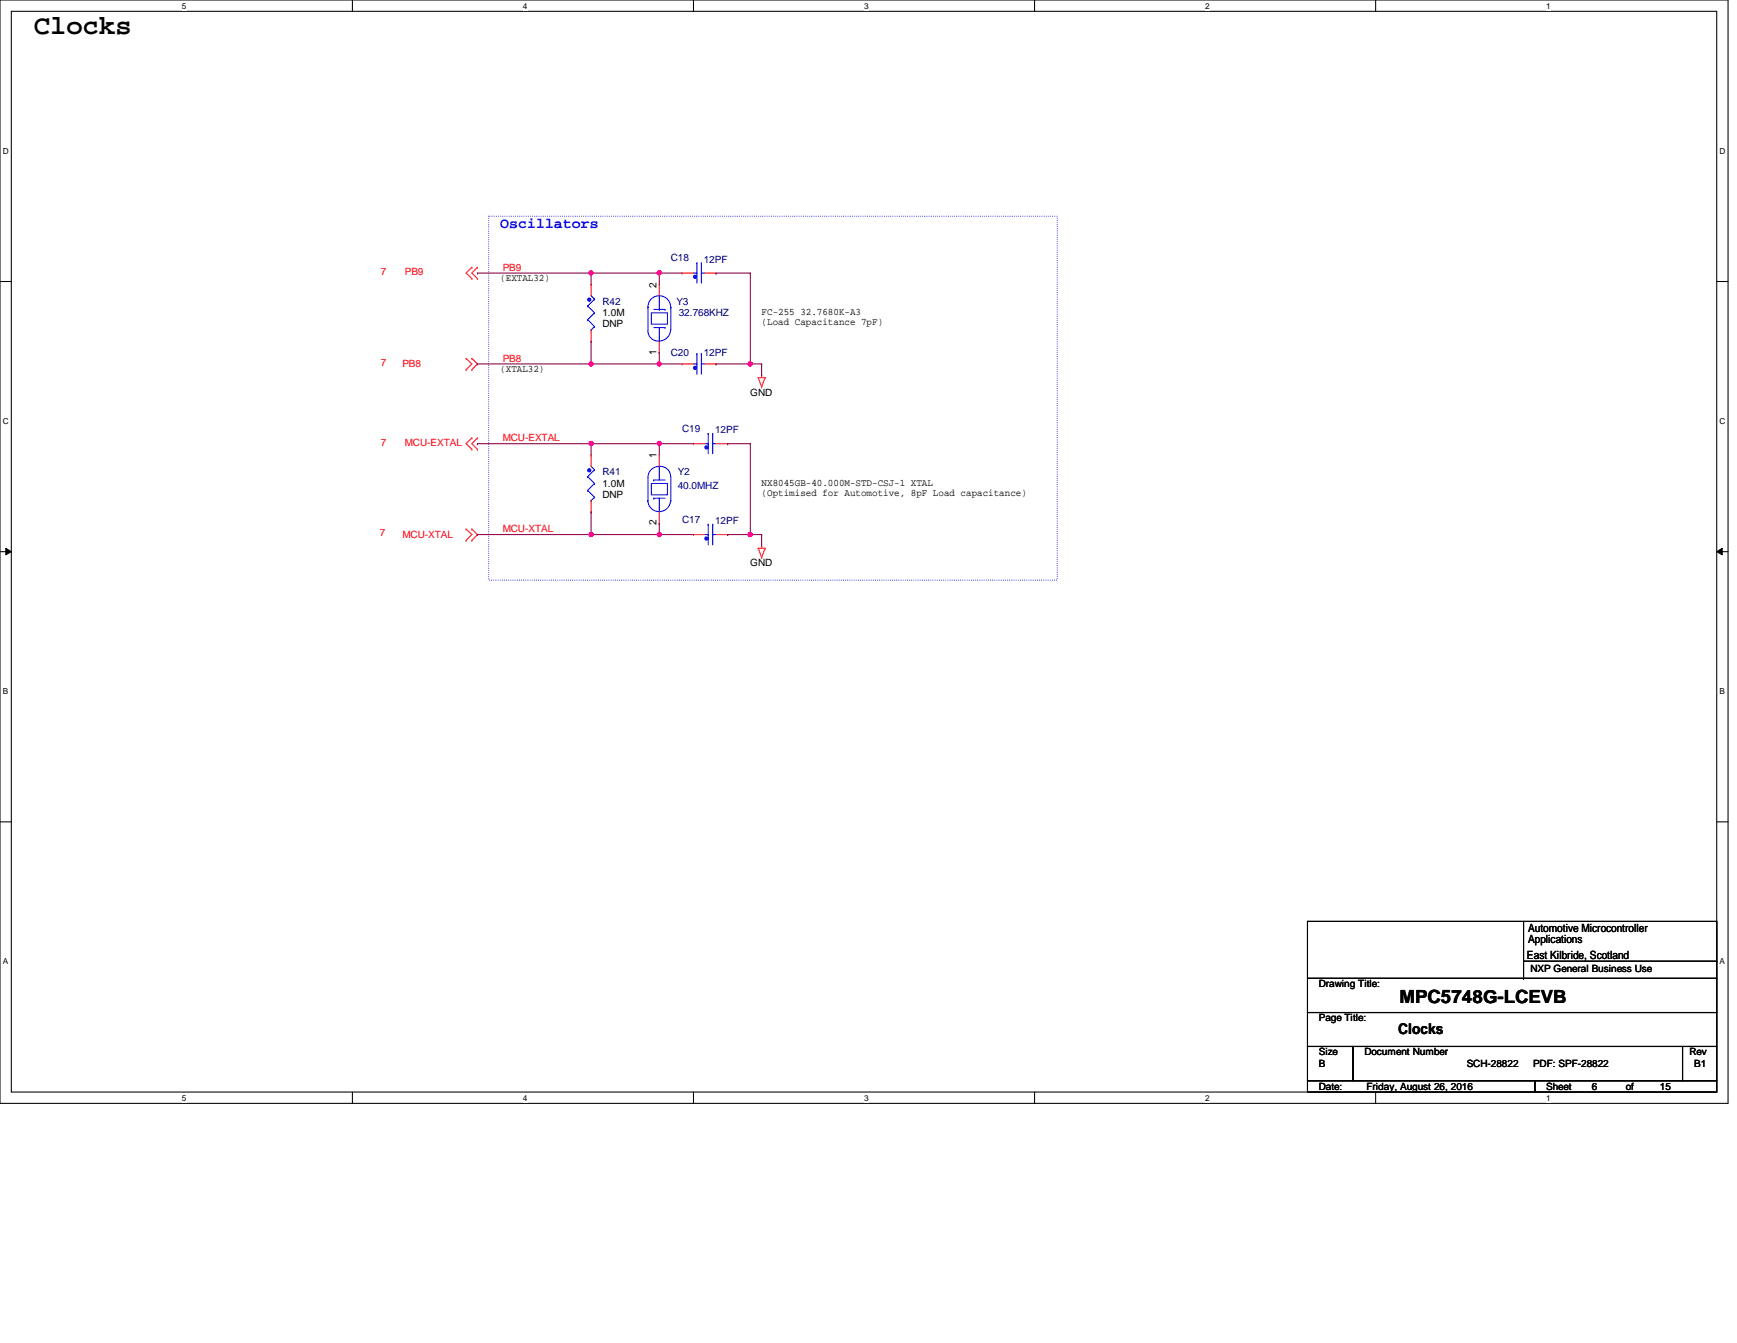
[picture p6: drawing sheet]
<svg xmlns="http://www.w3.org/2000/svg" width="279mm" height="216mm" viewBox="0 0 279 216" stroke-linecap="round" stroke-linejoin="round" font-family="sans-serif">
<path d="M0 0h278v177.4h-278zM1.8 1.8h274.3v173.8h-274.3z" fill="none" stroke="#000" stroke-width=".17"/>
<g fill="#fff">
<path d="M29.3 .2h.7v1.5h-.7z"/>
<path d="M29.3 175.8h.7v1.4h-.7z"/>
</g>
<path d="M56.7 0v1.8M56.7 175.6v1.8" fill="none" stroke="#000" stroke-width=".17"/>
<g fill="#fff">
<path d="M84.1 .2h.7v1.5h-.7z"/>
<path d="M84.1 175.8h.7v1.4h-.7z"/>
</g>
<path d="M111.5 0v1.8M111.5 175.6v1.8" fill="none" stroke="#000" stroke-width=".17"/>
<g fill="#fff">
<path d="M139 .2h.7v1.5h-.7z"/>
<path d="M139 175.8h.7v1.4h-.7z"/>
</g>
<path d="M166.4 0v1.8M166.4 175.6v1.8" fill="none" stroke="#000" stroke-width=".17"/>
<g fill="#fff">
<path d="M193.8 .2h.8v1.5h-.8z"/>
<path d="M193.8 175.8h.8v1.4h-.8z"/>
</g>
<path d="M221.3 0v1.8M221.3 175.6v1.8" fill="none" stroke="#000" stroke-width=".17"/>
<g fill="#fff">
<path d="M248.7 .2h.7v1.5h-.7z"/>
<path d="M248.7 175.8h.7v1.4h-.7z"/>
<path d="M.5 23.5h.9v1.5h-.9z"/>
<path d="M276.6 23.5h.9v1.5h-.9z"/>
<path d="M.5 67h.9v1.5h-.9z"/>
<path d="M276.6 67h.9v1.5h-.9z"/>
</g>
<path d="M0 45.3h1.8M276.1 45.3h1.9" fill="none" stroke="#000" stroke-width=".17"/>
<g fill="#fff">
<path d="M.5 110.4h.8v1.5h-.8z"/>
<path d="M276.6 110.4h.9v1.5h-.9z"/>
</g>
<path d="M0 88.7h1.8M276.1 88.7h1.9" fill="none" stroke="#000" stroke-width=".17"/>
<path d="M.9 88.1l.9 .6-.9 .5zM276.1 88.7l.9-.6v1.1z" fill="#000"/>
<path d="M.9 88.1l.9 .6-.9 .5zM276.1 88.7l.9-.6v1.1z" fill="none" stroke="#000" stroke-width=".16"/>
<g fill="#fff">
<path d="M.5 153.8h.8v1.5h-.8z"/>
<path d="M276.6 153.8h.9v1.5h-.9z"/>
</g>
<g fill="none" stroke="#000" stroke-width=".17">
<path d="M0 132.1h1.8M276.1 132.1h1.9M210.3 148.1h65.8v14.7h-65.8zM210.3 157.3h65.8M245.1 157.3h.1M245.1 148.1v9.2M245.1 154.5h31M276.1 157.3h.1M276.1 154.5h.1M210.3 162.8h65.8v5.4h-65.8zM210.3 168.2h7.3v5.5h-7.3zM210.3 173.7h36.6v1.9h-36.6z"/>
<path d="M217.6 168.2h53v5.5h-53zM246.9 173.7h29.2v1.9h-29.2zM270.6 168.2h5.5v5.5h-5.5z"/>
</g>
<path d="M78.6 34.8h91.5v58.5h-91.5z" fill="none" stroke="#00f" stroke-width=".17" stroke-dasharray="0 .3"/>
<g fill="none" stroke="#f00" stroke-width=".17">
<path d="M75 57.6h.1M75 59.4h.1M75 57.6l.9 .9-.9 .9M75.9 59.4h.1M75.9 57.6h.1M75.9 43h.1M75.9 44.8h.1M75.9 57.6l.9 .9-.9 .9M75.9 43l-.9 .9 .9 .9M76.8 43h.1M76.8 44.8h.1M76.8 43l-.9 .9 .9 .9"/>
<path d="M75.9 70.4h.1M75.9 72.2h.1M75.9 70.4l-.9 .9 .9 .9M76.8 70.4h.1M76.8 72.2h.1M76.8 70.4l-.9 .9 .9 .9M122 60.7h.1M122 60.7h1.1M122 60.7l.5 1.5M122.5 60.3h.1M122.5 62.2h.1M122.5 60.3v.4"/>
<path d="M123.1 60.7h.1M123.1 60.7l-.6 1.5M75 85h.1M75 86.9h.1M75 85l.9 .9-.9 1M75.9 86.9h.1M75.9 85h.1M75.9 85l.9 .9-.9 1M122 88.1h.1M122 88.1h1.1M122 88.1l.5 1.5M122.5 87.8h.1"/>
<path d="M122.5 89.6h.1M122.5 87.8v.3M123.1 88.1h.1M123.1 88.1l-.6 1.5"/>
</g>
<path d="M113.9 69.7h.1M113.9 69.7v3.2M114.6 69.7h.1M114.6 71.3h.1M114.6 69.7v3.2M114.6 71.3h.6" fill="none" stroke="#00f" stroke-width=".17"/>
<circle cx="113.6" cy="71.9" r=".26" fill="#00f"/>
<g fill="none" stroke="#00f" stroke-width=".17">
<path d="M112.1 42.2h.1M112.1 42.2v3.3M112.8 42.2h.1M112.8 43.9h.1M112.8 42.2v3.3M112.8 43.9h.6M113.4 71.3h.5M113.9 71.3h.1"/>
<circle cx="113.6" cy="71.9" r=".26"/>
</g>
<path d="M111.5 71.3h.1M111.5 71.3h1.9M115.2 71.3h1.9M117.1 71.3h.1" fill="none" stroke="#f00" stroke-width=".17"/>
<circle cx="111.8" cy="44.5" r=".26" fill="#00f"/>
<g fill="none" stroke="#00f" stroke-width=".17">
<path d="M111.5 43.9h.6M112.1 43.9h.1M112.1 56.9h.1M112.1 56.9v3.3M112.8 56.9h.1M112.8 58.5h.1M112.8 56.9v3.3M112.8 58.5h.6"/>
<circle cx="111.8" cy="44.5" r=".26"/>
</g>
<path d="M109.7 43.9h.1M109.7 43.9h1.8M113.4 43.9h1.8M115.2 43.9h.1" fill="none" stroke="#f00" stroke-width=".17"/>
<circle cx="111.8" cy="59.1" r=".26" fill="#00f"/>
<g fill="none" stroke="#00f" stroke-width=".17">
<path d="M111.5 58.5h.6M112.1 58.5h.1M94.5 76.6h.1M94.5 78.8h.1M94.5 76.6l1.1 1.1M94.5 78.8l1.1 1.1M95.1 75l.5 .5M95.6 75.5h.1M95.6 77.7h.1M95.6 79.9h.1M95.6 75.5l-1.1 1.1M95.6 77.7l-1.1 1.1"/>
<path d="M95.6 79.9l-.5 .6M95.1 80.5h.1"/>
<circle cx="111.8" cy="59.1" r=".26"/>
</g>
<path d="M109.7 58.5h.1M109.7 58.5h1.8M113.4 58.5h1.8M115.2 58.5h.1" fill="none" stroke="#f00" stroke-width=".17"/>
<circle cx="94.8" cy="75.6" r=".26" fill="#00f"/>
<g fill="none" stroke="#00f" stroke-width=".17">
<path d="M94.5 49.2h.1M94.5 51.4h.1M94.5 49.2l1.1 1.1M94.5 51.4l1.1 1.1M95.1 53h.1M95.1 47.5l.5 .6M95.6 48.1h.1M95.6 50.3h.1M95.6 52.5h.1M95.6 48.1l-1.1 1.1M95.6 50.3l-1.1 1.1M95.6 52.5l-.5 .5"/>
<path d="M104.2 49.4h.1M104.2 49.4v3.8a1.55 1.55 0 0 0 1.8 1.6M104.8 50.3h2.6v1.8h-2.6zM105.2 52.7h1.8M105.2 49.7h1.8M106 47.5a1.79 1.79 0 0 0-1.8 1.9M106 47.5a1.81 1.81 0 0 1 1.9 1.9M106 54.9h.1M106 49.7h.1M106 47.5v2.2M106 52.7v2.2M107 52.7h.1"/>
<path d="M107 49.7h.1M107.9 53a1.85 1.85 0 0 1-1.9 1.8M107.9 49.4h.1M107.9 49.4v3.6"/>
<circle cx="94.8" cy="75.6" r=".26"/>
</g>
<path d="M106 56.7h.1M106 45.7h.1M106 45.7v1.8M106 54.9v1.8M95.1 73.2h.1M95.1 73.2v1.8M95.1 82.3h.1M95.1 80.5v1.8" fill="none" stroke="#f00" stroke-width=".17"/>
<circle cx="94.8" cy="48.2" r=".26" fill="#00f"/>
<g fill="none" stroke="#00f" stroke-width=".17">
<path d="M104.8 77.7h2.6v1.8h-2.6zM105.2 77.2h.1M105.2 77.2h1.8M106 75a1.66 1.66 0 0 1 1.9 1.6M106 75a1.79 1.79 0 0 0-1.8 1.8v3.7M106 75h.1M106 75v2.2M107.9 76.6v3.9M104.2 80.5h.1M104.2 80.5a1.82 1.82 0 0 0 1.8 1.8 1.82 1.82 0 0 0 1.9-1.8M105.2 80.1h.1M105.2 80.1h1.8"/>
<path d="M106 80.1h.1M106 80.1v2.2M107.9 80.5h.1M113.9 84.3h.1M113.9 84.3v3.3M114.6 84.3h.1M114.6 85.9h.1M114.6 84.3v3.3M114.6 85.9h.6"/>
<circle cx="94.8" cy="48.2" r=".26"/>
</g>
<path d="M95.1 45.7h.1M95.1 54.9h.1M95.1 45.7v1.8M95.1 53v1.9M106 73.2h.1M106 73.2v1.8M106 84.1h.1M106 82.3v1.8" fill="none" stroke="#f00" stroke-width=".17"/>
<circle cx="113.6" cy="86.6" r=".26" fill="#00f"/>
<g fill="none" stroke="#00f" stroke-width=".17">
<path d="M113.4 85.9h.5M113.9 85.9h.1"/>
<circle cx="113.6" cy="86.6" r=".26"/>
</g>
<path d="M111.5 85.9h.1M111.5 85.9h1.9M115.2 85.9h1.9M117.1 85.9h.1" fill="none" stroke="#f00" stroke-width=".17"/>
<path d="M95.1 43.9h.1M95.1 43.9v1.8M95.1 43.9h10.9" fill="none" stroke="#800040" stroke-width=".17"/>
<circle cx="106" cy="43.9" r=".34" fill="#f0f"/>
<circle cx="106" cy="43.9" r=".34" fill="none" stroke="#f0f" stroke-width=".17"/>
<circle cx="95.1" cy="43.9" r=".34" fill="#f0f"/>
<circle cx="95.1" cy="43.9" r=".34" fill="none" stroke="#f0f" stroke-width=".17"/>
<path d="M95.1 54.9h.1M95.1 58.5h.1M95.1 54.9v3.6M95.1 58.5h10.9" fill="none" stroke="#800040" stroke-width=".17"/>
<circle cx="106" cy="58.5" r=".34" fill="#f0f"/>
<circle cx="106" cy="58.5" r=".34" fill="none" stroke="#f0f" stroke-width=".17"/>
<circle cx="95.1" cy="58.5" r=".34" fill="#f0f"/>
<circle cx="95.1" cy="58.5" r=".34" fill="none" stroke="#f0f" stroke-width=".17"/>
<path d="M120.7 58.5h.1M120.7 43.9h.1M120.7 58.5h1.8M120.7 43.9v14.6M122.5 58.5h.1M122.5 58.5v1.8" fill="none" stroke="#800040" stroke-width=".17"/>
<circle cx="120.7" cy="58.5" r=".36" fill="#f0f"/>
<circle cx="120.7" cy="58.5" r=".36" fill="none" stroke="#f0f" stroke-width=".17"/>
<path d="M106 56.7h.1M106 43.9h.1M106 43.9v1.8M106 56.7v1.8M115.2 43.9h.1M115.2 58.5h.1M115.2 43.9h5.5M115.2 58.5h5.5M120.7 85.9h.1M120.7 85.9h1.8" fill="none" stroke="#800040" stroke-width=".17"/>
<circle cx="120.7" cy="85.9" r=".36" fill="#f0f"/>
<circle cx="120.7" cy="85.9" r=".36" fill="none" stroke="#f0f" stroke-width=".17"/>
<path d="M76.8 71.3h.1M76.8 71.3h18.3M95.1 85.9h.1M95.1 85.9h10.9" fill="none" stroke="#800040" stroke-width=".17"/>
<circle cx="106" cy="85.9" r=".34" fill="#f0f"/>
<circle cx="106" cy="85.9" r=".34" fill="none" stroke="#f0f" stroke-width=".17"/>
<circle cx="95.1" cy="85.9" r=".34" fill="#f0f"/>
<circle cx="95.1" cy="85.9" r=".34" fill="none" stroke="#f0f" stroke-width=".17"/>
<g fill="none" stroke="#800040" stroke-width=".17">
<path d="M95.1 71.3h.1M95.1 71.3h16.4M106 71.3h.1M106 71.3v1.9M117.1 71.3h.1M117.1 71.3h3.6M120.7 71.3h.1M120.7 71.3v14.6M76.8 85.9h.1M76.8 85.9h18.3M106 84.1h.1M106 85.9h.1"/>
<path d="M106 85.9h5.5M106 84.1v1.8"/>
</g>
<circle cx="106" cy="71.3" r=".34" fill="#f0f"/>
<circle cx="106" cy="71.3" r=".34" fill="none" stroke="#f0f" stroke-width=".17"/>
<circle cx="95.1" cy="71.3" r=".34" fill="#f0f"/>
<circle cx="95.1" cy="71.3" r=".34" fill="none" stroke="#f0f" stroke-width=".17"/>
<g fill="none" stroke="#800040" stroke-width=".17">
<path d="M76.8 58.5h.1M76.8 43.9h.1M76.8 58.5h18.3M76.8 43.9h18.3M106 58.5h.1M106 43.9h.1M106 58.5h3.7M106 43.9h3.7M95.1 71.3h.1M95.1 71.3v1.9M95.1 82.3h.1M95.1 82.3v3.6"/>
<path d="M117.1 85.9h.1M117.1 85.9h3.6M122.5 85.9h.1M122.5 85.9v1.9"/>
</g>
<circle cx="106" cy="43.9" r=".34" fill="#f0f"/>
<circle cx="106" cy="43.9" r=".34" fill="none" stroke="#f0f" stroke-width=".17"/>
<circle cx="95.1" cy="43.9" r=".34" fill="#f0f"/>
<circle cx="95.1" cy="43.9" r=".34" fill="none" stroke="#f0f" stroke-width=".17"/>
<circle cx="106" cy="58.5" r=".34" fill="#f0f"/>
<circle cx="106" cy="58.5" r=".34" fill="none" stroke="#f0f" stroke-width=".17"/>
<circle cx="95.1" cy="58.5" r=".34" fill="#f0f"/>
<circle cx="95.1" cy="58.5" r=".34" fill="none" stroke="#f0f" stroke-width=".17"/>
<circle cx="120.7" cy="58.5" r=".36" fill="#f0f"/>
<circle cx="120.7" cy="58.5" r=".36" fill="none" stroke="#f0f" stroke-width=".17"/>
<circle cx="120.7" cy="85.9" r=".36" fill="#f0f"/>
<circle cx="120.7" cy="85.9" r=".36" fill="none" stroke="#f0f" stroke-width=".17"/>
<circle cx="106" cy="85.9" r=".34" fill="#f0f"/>
<circle cx="106" cy="85.9" r=".34" fill="none" stroke="#f0f" stroke-width=".17"/>
<circle cx="95.1" cy="85.9" r=".34" fill="#f0f"/>
<circle cx="95.1" cy="85.9" r=".34" fill="none" stroke="#f0f" stroke-width=".17"/>
<circle cx="106" cy="71.3" r=".34" fill="#f0f"/>
<circle cx="106" cy="71.3" r=".34" fill="none" stroke="#f0f" stroke-width=".17"/>
<circle cx="95.1" cy="71.3" r=".34" fill="#f0f"/>
<circle cx="95.1" cy="71.3" r=".34" fill="none" stroke="#f0f" stroke-width=".17"/>
<text font-size="4.4" x="5.5" y="5.5">Clocks</text>
<text font-size="2.9" x="225.1" y="161.2">MPC5748G-LCEVB</text>
<text font-size="2.4" fill="#00f" x="80.5" y="36.7">Oscillators</text>
<text font-size="2.4" x="224.9" y="166.2">Clocks</text>
<g font-size="1.8">
<text x="245.8" y="149.8">Automotive Microcontroller</text>
<text x="245.6" y="154.2">East Kilbride, Scotland</text>
<text x="245.8" y="151.6">Applications</text>
</g>
<g font-size="1.7">
<text x="105.6" y="46.3" transform="rotate(-90 105.6 46.3)">2</text>
<text x="105.6" y="57" transform="rotate(-90 105.6 57)">1</text>
<text x="105.6" y="73.7" transform="rotate(-90 105.6 73.7)">1</text>
<text x="105.6" y="84.5" transform="rotate(-90 105.6 84.5)">2</text>
</g>
<g font-size="1.6" fill="#f00">
<text x="61.3" y="44.2">7</text>
<text x="65.1" y="44.2">PB9</text>
<text x="80.9" y="43.5">PB9</text>
<text x="61.3" y="58.8">7</text>
<text x="64.7" y="59.1">PB8</text>
<text x="80.9" y="58.1">PB8</text>
<text x="61.3" y="71.7">7</text>
<text x="65.1" y="71.7">MCU-EXTAL</text>
<text x="80.9" y="71">MCU-EXTAL</text>
<text x="61.1" y="86.1">7</text>
<text x="64.7" y="86.5">MCU-XTAL</text>
<text x="80.9" y="85.6">MCU-XTAL</text>
</g>
<g font-size="1.6">
<text x="80.5" y="45.2">(EXTAL32)</text>
<text x="96.9" y="50.8">1.0M</text>
<text x="96.9" y="52.6">DNP</text>
<text x="122.5" y="50.6">FC-255 32.7680K-A3</text>
<text x="122.5" y="52.2">(Load Capacitance 7pF)</text>
<text x="80.5" y="59.8">(XTAL32)</text>
<text x="120.7" y="63.6">GND</text>
<text x="96.9" y="78.2">1.0M</text>
<text x="96.9" y="80.1">DNP</text>
<text x="122.5" y="78.1">NX8045GB-40.000M-STD-CSJ-1 XTAL</text>
<text x="122.5" y="79.7">(Optimised for Automotive, 8pF Load capacitance)</text>
<text x="120.7" y="91.1">GND</text>
<text x="212.1" y="158.7">Drawing Title:</text>
<text x="246.2" y="156.3">NXP General Business Use</text>
<text x="212.1" y="164.2">Page Title:</text>
<text x="212.1" y="169.7">Size</text>
<text x="212.1" y="171.5">B</text>
<text x="219.5" y="169.7">Document Number</text>
<text x="235.9" y="171.5">SCH-28822</text>
<text x="246.6" y="171.5">PDF: SPF-28822</text>
<text x="271.7" y="169.7">Rev</text>
<text x="272.5" y="171.5">B1</text>
<text x="212.1" y="175.2">Date:</text>
<text x="219.8" y="175.2">Friday, August 26, 2016</text>
<text x="248.7" y="175.2">Sheet</text>
<text x="256" y="175.2">6</text>
<text x="261.5" y="175.2">of</text>
<text x="267" y="175.2">15</text>
</g>
<g font-size="1.6" fill="#000080">
<text x="107.9" y="42">C18</text>
<text x="113.2" y="42.2">12PF</text>
<text x="96.9" y="49">R42</text>
<text x="108.8" y="49">Y3</text>
<text x="109.2" y="50.8">32.768KHZ</text>
<text x="107.9" y="57.2">C20</text>
<text x="113.2" y="57.2">12PF</text>
<text x="109.7" y="69.5">C19</text>
<text x="115" y="69.6">12PF</text>
<text x="96.9" y="76.4">R41</text>
<text x="109" y="76.4">Y2</text>
<text x="109" y="78.6">40.0MHZ</text>
<text x="109.7" y="84.1">C17</text>
<text x="115" y="84.3">12PF</text>
</g>
<g font-size="1.3">
<text x="29.3" y="1.4">5</text>
<text x="84.1" y="1.4">4</text>
<text x="139" y="1.4">3</text>
<text x="193.8" y="1.4">2</text>
<text x="248.7" y="1.4">1</text>
<text x=".5" y="24.7">D</text>
<text x="276.6" y="24.7">D</text>
<text x=".5" y="68.2">C</text>
<text x="276.6" y="68.2">C</text>
<text x=".5" y="111.6">B</text>
<text x="276.6" y="111.6">B</text>
<text x=".5" y="155">A</text>
<text x="276.6" y="155">A</text>
<text x="29.3" y="177">5</text>
<text x="84.1" y="177">4</text>
<text x="139" y="177">3</text>
<text x="193.8" y="177">2</text>
<text x="248.7" y="177">1</text>
</g>
</svg>
